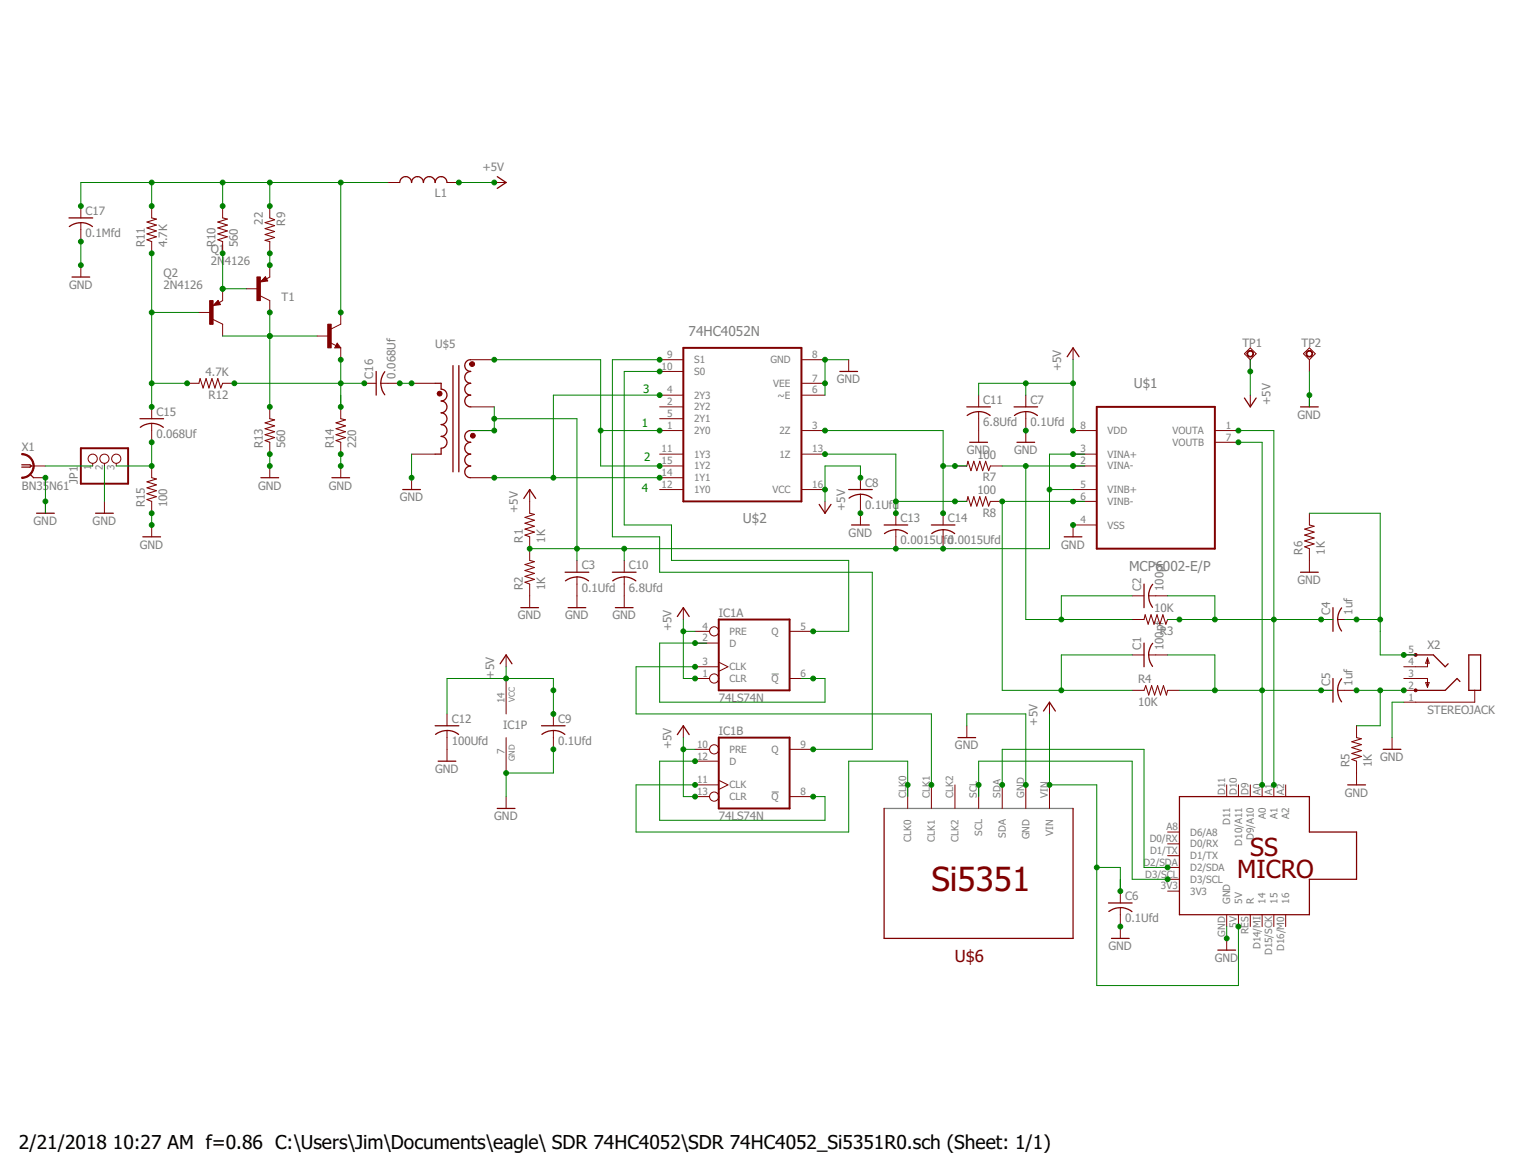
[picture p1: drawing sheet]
<svg xmlns="http://www.w3.org/2000/svg" width="279mm" height="216mm" viewBox="0 0 279 216" stroke-linecap="round" stroke-linejoin="round" font-family="sans-serif">
<path d="M142 124.1h1.3M142 145.8h1.3" fill="none" stroke="#808080" stroke-width=".18"/>
<path d="M162.7 148.8h34.8" fill="none" stroke="#808080" stroke-width=".23"/>
<path d="M125.8 64h21.7v28.3h-21.7zM201.9 74.9h21.7v26.1h-21.7zM14.9 82.5h8.7v6.5h-8.7zM132.3 114h13v13.1h-13zM132.3 135.8h13v13h-13z" fill="none" stroke="#800000" stroke-width=".36"/>
<g fill="none" stroke="#800000" stroke-width=".18">
<path d="M14.9 37.9v2.2M27.9 37.9v2.2M41 37.9v2.2M49.7 37.9v2.2M71.4 33.6h2.2M82.3 33.6h2.2M91 33.6h2.2M14.9 41v3.5M14.9 48.8v2.2M27.9 44.5v2.1M36.6 57.5h2.2M39.2 58.8l1.8 .9v2.1"/>
<path d="M40.2 55.3l.4 .8-1.4 .1zM41 44.5v2.1M41 53.1v2.2l-.7 .4M45.3 53.1h2.2M47.9 54.5l1.8 .8v2.2M48.9 50.9l.4 .8-1.4 .2zM49.7 44.5v2.1M49.7 48.8v2.2l-.7 .3M62.7 57.5v2.2l-1.7 .8M27.9 74.9v2.2M27.9 77.9v3.5M34.4 70.5h2.2"/>
<path d="M41 70.5h2.1M49.7 74.9v2.2M58.4 61.8h2.1M60.8 63.1l1 .5M62.1 63.2l.6 .8h-1.1zM62.7 64v2.2M62.7 74.9v2.2M67.1 70.5h2.1M70.1 70.5h3.5M75.8 70.5h4.3M86.6 79.2h4.4M86.6 66.2h4.4"/>
<path d="M86.6 74.9h4.4M121.4 79.2h4.4M121.4 72.7h4.4M121.4 68.4h4.4M121.4 66.2h4.4M121.4 77.1h4.4M121.4 74.9h4.4M147.5 79.2h4.3M147.5 72.7h4.3M147.5 66.2h4.3M147.5 70.5h4.3M156.2 66.2v2.2"/>
<path d="M180.1 72.7v2.2M180.1 75.8v5.6M188.8 72.7v2.2M188.8 75.8v5.6M197.5 79.2h4.4M197.5 64v2.2M223.6 79.2h4.3M229 65.1l1.1-1.1 1.1 1.1-1.1 1.1zM230.1 66.2v2.2M230.1 72.7v2.2M239.9 65.1l1.1-1.1 1.1 1.1-1.1 1.1zM241 66.2v2.2"/>
<path d="M241 72.7v2.2M5.8 85.8h2.6M6.2 87.9h2.2M8.4 92.3v2.2M17.1 85.3v.5M19.2 85.3v.5M19.2 92.3v2.2M21.4 85.3v.5M27.9 85.8v2.1M27.9 92.3v2.2M27.9 96.6v2.2M49.7 81.4v2.2"/>
<path d="M49.7 85.8v2.1M62.7 81.4v2.2M62.7 85.8v2.1M75.8 83.6h4.3M75.8 87.9v2.2M86.6 87.9h4.4M97.5 90.1v4.4M97.5 98.8v4.3M121.4 83.6h4.4M121.4 85.8h4.4M121.4 90.1h4.4M121.4 87.9h4.4"/>
<path d="M147.5 83.6h4.3M147.5 90.1h4.3M151.8 92.3v2.2M158.4 87.9v2.2M158.4 91v5.6M164.9 94.5v2.1M164.9 97.5v3.5M173.6 94.5v2.1M173.6 97.5v3.5M175.8 85.8h2.1M175.8 92.3h2.1M182.3 85.8h2.2"/>
<path d="M182.3 92.3h2.2M197.5 83.6h4.4M197.5 85.8h4.4M197.5 90.1h4.4M197.5 92.3h4.4M201.9 96.6h-4.4v2.2M223.6 81.4h4.3M241 94.5v2.1M97.5 107.5v4.3M106.2 103.1v2.2M106.2 106.2v5.6M114.9 103.1v2.2"/>
<path d="M114.9 106.2v5.6M125.8 111.8v2.2M127.9 118.4h4.4M127.9 116.2h2.7M145.3 116.2h4.4M208.4 114h2.2M208.4 109.7h2.2M211.4 109.7h3.5M214.9 114h2.2M241 101v4.3M243.2 114h2.1M246.2 114h3.5"/>
<path d="M82.3 131.4v2.2M82.3 134.5v5.6M93.2 120.5v2.2M93.2 124.9v6.5M93.2 135.8v6.5M101.9 131.4v2.2M101.9 134.5v3.4M125.8 133.6v2.2M127.9 124.9h2.7M127.9 122.7h4.4M127.9 137.9h2.7M132.3 121.9l1.7 .8-1.7 .9"/>
<path d="M145.3 124.9h4.4M145.3 137.9h4.4M177.9 133.6v2.2M193.2 129.2v2.2M208.4 127.1h2.2M208.4 120.5h2.2M211.4 120.5h3.5M214.9 127.1h2.2M243.2 127.1h2.1M246.2 127.1h3.5M249.7 133.6v2.2M256.2 135.8v2.1"/>
<path d="M258.4 124.9h4.3v1.6M258.4 127.1h2.2M258.4 120.5h2.2M262.4 125.6h.7l-.4 .9zM262.7 121.1v1.6h-4.3M262.7 121.1l.4 1h-.7zM271.4 127.1v2.1h-13M93.2 146.6v2.2M127.9 146.6h2.7M127.9 140.1h4.4M127.9 144.5h4.4M132.3 143.6l1.7 .9-1.7 .8"/>
<path d="M145.3 146.6h4.4M167.1 144.5v4.3M171.4 144.5v4.3M175.8 144.5v4.3M180.1 144.5v4.3M184.5 144.5v4.3M188.8 144.5v4.3M193.2 144.5v4.3M214.9 153.1h2.2M214.9 157.5h2.2M214.9 155.3h2.2M214.9 159.7h2.2"/>
<path d="M225.8 144.5v2.1M227.9 144.5v2.1M230.1 144.5v2.1M232.3 144.5v2.1M234.5 144.5v2.1M236.6 144.5v2.1M249.7 140.1v4.4M206.2 164v2.2M206.2 167.1v5.6M214.9 164h2.2M214.9 161.8h2.2M225.8 168.4v2.1"/>
<path d="M225.8 172.7v2.2M227.9 168.4v2.1M230.1 168.4v2.1M232.3 168.4v2.1M234.5 168.4v2.1M236.6 168.4v2.1"/>
<circle cx="17.1" cy="84.4" r=".85"/>
<circle cx="19.2" cy="84.4" r=".85"/>
<circle cx="21.4" cy="84.4" r=".85"/>
<circle cx="131.4" cy="116.2" r=".85"/>
<circle cx="131.4" cy="124.9" r=".85"/>
<circle cx="131.4" cy="137.9" r=".85"/>
<circle cx="131.4" cy="146.6" r=".85"/>
</g>
<g fill="none" stroke="#800000" stroke-width=".23">
<path d="M73.6 33.6a1.09 1.09 0 0 1 1.1-1.1 1.09 1.09 0 0 1 1.1 1.1 1.09 1.09 0 0 1 1-1.1 1.09 1.09 0 0 1 1.1 1.1 1.08 1.08 0 0 1 1.1-1.1 1.08 1.08 0 0 1 1.1 1.1 1.09 1.09 0 0 1 1.1-1.1 1.09 1.09 0 0 1 1.1 1.1M91.5 32.5l1.7 1.1-1.7 1.1M12.7 40.1h4.4M12.8 41.7a3.5 3.5 0 0 1 4.2 0M13.3 51h3.2M40.1 55.9h-.3l.3-.3 .2 .4-.8 .1 .6-.7 .3 .6M48.8 51.5h-.3l.3-.2 .2 .3-.8 .2 .6-.7 .3 .5M25.8 77.1h4.3M27.9 77.9l1.4 .3 .8 .5M27.9 77.9l-1.3 .3-.8 .5M62.1 63.6l.1 .2h-.4l.3-.4 .4 .5h-.7M69.2 68.4v4.3"/>
<path d="M70.1 70.5l.3 1.4 .4 .8M70.8 68.4l-.6 1.2-.1 .9M80.1 70.5h1.1v1.1a1.09 1.09 0 0 1 1.1 1.1 1.09 1.09 0 0 1-1.1 1.1 1.09 1.09 0 0 1 1.1 1.1 1.09 1.09 0 0 1-1.1 1.1 1.08 1.08 0 0 1 1.1 1.1 1.08 1.08 0 0 1-1.1 1 1.09 1.09 0 0 1 1.1 1.1 1.09 1.09 0 0 1-1.1 1.1 1.09 1.09 0 0 1 1.1 1.1 1.09 1.09 0 0 1-1.1 1.1v1.1h-1.1M83.4 67.3v19.5M84.5 67.3v19.5M86.6 66.2a1.08 1.08 0 0 0-1.1 1.1 1.08 1.08 0 0 0 1.1 1.1 1.09 1.09 0 0 0-1.1 1.1 1.09 1.09 0 0 0 1.1 1 1.09 1.09 0 0 0-1.1 1.1 1.09 1.09 0 0 0 1.1 1.1 1.08 1.08 0 0 0-1.1 1.1 1.08 1.08 0 0 0 1.1 1.1M86.6 79.2a1.08 1.08 0 0 0-1.1 1.1 1.08 1.08 0 0 0 1.1 1.1 1.09 1.09 0 0 0-1.1 1.1 1.09 1.09 0 0 0 1.1 1.1 1.09 1.09 0 0 0-1.1 1.1 1.09 1.09 0 0 0 1.1 1.1 1.08 1.08 0 0 0-1.1 1 1.08 1.08 0 0 0 1.1 1.1M154.6 68.4h3.2M177.9 74.9h4.4M178 76.5a3.5 3.5 0 0 1 4.2 0M186.6 74.9h4.4M186.7 76.5a3.5 3.5 0 0 1 4.2 0"/>
<path d="M196.4 65.7l1.1-1.7 1.1 1.7M229 73.3l1.1 1.6 1.1-1.6M239.4 74.9h3.2M4 85.6h1.5l.3 .2-.3 .2h-1.5M5.5 87.3l.7 .6M6.7 94.5h3.3M17.6 94.5h3.2M26.3 98.8h3.2M48 87.9h3.3M61.1 87.9h3.2M74.1 90.1h3.3M96.4 91.7l1.1-1.6 1.1 1.6"/>
<path d="M150.8 92.8l1 1.7 1.2-1.7M156.2 90.1h4.3M156.3 91.7a3.5 3.5 0 0 1 4.2 0M156.7 96.6h3.3M162.7 96.6h4.4M162.8 98.2a3.5 3.5 0 0 1 4.2 0M171.4 96.6h4.4M171.5 98.2a3.5 3.5 0 0 1 4.2 0M178.5 81.4h3.3M187.2 81.4h3.2M195.9 98.8h3.2M95.9 111.8h3.2"/>
<path d="M104 105.3h4.4M104.6 111.8h3.2M106.2 106.2l.9 .1 1.2 .6M106.2 106.2l-1.3 .3-.8 .4M112.7 105.3h4.4M113.3 111.8h3.2M114.9 106.2l.9 .1 1.2 .6M114.9 106.2l-1.3 .3-.8 .4M124.7 113.5l1.1-1.7 1.1 1.7M210.6 107.5v4.3M210.6 118.4v4.3M211.4 109.7l.1 .9 .6 1.2"/>
<path d="M212.2 118.4l-.7 1.2-.1 .9M212.2 107.5l-.5 .8-.3 1.4M239.4 105.3h3.2M245.3 111.8v4.4M246.2 114l.3 1.4 .4 .7M246.9 111.9l-.6 1.2-.1 .9M80.1 133.6h4.4M80.2 135.2a3.5 3.5 0 0 1 4.2 0M92.1 122.2l1.1-1.7 1 1.7M99.7 133.6h4.3M99.7 135.2a3.5 3.5 0 0 1 4.3 0M124.7 135.2l1.1-1.6 1.1 1.6"/>
<path d="M176.3 135.8h3.3M192.1 130.9l1.1-1.7 1 1.7M211.4 120.5l.1 .9 .6 1.3M245.3 124.9v4.3M246.2 127.1l.3 1.3 .4 .8M246.9 124.9l-.6 1.3-.1 .9M254.6 137.9h3.3M260.6 120.5h3.2l2.2 2.2 .6-.5M268.7 125.4l-.5-.5-2.2 2.2h-5.4M270.3 120.5h2.2v6.6h-2.2zM80.6 140.1h3.3M91.5 148.8h3.3"/>
<path d="M162.7 148.8v23.9h34.8v-23.9M217.1 146.6h23.9v6.5h8.7v8.7h-8.7v6.6h-23.9zM248.1 144.5h3.2M204 166.2h4.4M204.6 172.7h3.2M206.2 167l.9 .2 1.2 .6M206.2 167.1l-.9 .1-1.2 .6M224.2 174.9h3.2"/>
</g>
<g fill="none" stroke="#800000" stroke-width=".19">
<path d="M27.9 40.1l.9 .2-1.7 .6 1.7 .5-1.7 .6 1.7 .5-1.7 .6 1.7 .5-1.7 .5 .8 .4M41 40.1l.8 .2-1.7 .6 1.7 .5-1.7 .6 1.7 .5-1.7 .6 1.7 .5-1.7 .5 .9 .4M49.7 40.1l.8 .3-1.7 .6 1.7 .5-1.7 .6 1.7 .5-1.7 .6 1.7 .5-1.7 .5 .9 .3M36.6 70.5l.2-.8 .6 1.7 .5-1.7 .6 1.7 .5-1.7 .6 1.7 .5-1.7 .5 1.7 .4-.9M49.7 77.1l.8 .2-1.7 .5 1.7 .6-1.7 .5 1.7 .6-1.7 .5 1.7 .5-1.7 .6 .9 .3M62.7 77.1l.9 .2-1.8 .5 1.8 .6-1.8 .5 1.8 .6-1.8 .5 1.8 .5-1.8 .6 .9 .3M27.9 87.9l.9 .3-1.7 .5 1.7 .5-1.7 .6 1.7 .5-1.7 .6 1.7 .5-1.7 .5 .8 .4M97.5 94.5l.9 .2-1.8 .5 1.8 .6-1.8 .5 1.8 .6-1.8 .5 1.8 .5-1.8 .6 .9 .3M177.9 85.8l.3-.9 .5 1.7 .5-1.7 .6 1.7 .5-1.7 .6 1.7 .5-1.7 .6 1.7 .3-.8M177.9 92.3l.3-.9 .5 1.8 .5-1.8 .6 1.8 .5-1.8 .6 1.8 .5-1.8 .6 1.8 .3-.9M241 96.6l.9 .3-1.8 .5 1.8 .5-1.8 .6 1.8 .5-1.8 .6 1.8 .5-1.8 .5 .9 .4M97.5 103.1l.9 .3-1.8 .5 1.8 .6-1.8 .5 1.8 .5-1.8 .6 1.8 .5-1.8 .6 .9 .3"/>
<path d="M210.6 114l.2-.8 .5 1.7 .6-1.7 .5 1.7 .6-1.7 .5 1.7 .5-1.7 .6 1.7 .3-.9M210.6 127.1l.3-.9 .5 1.7 .6-1.7 .5 1.7 .6-1.7 .5 1.7 .5-1.7 .6 1.7 .2-.8M249.7 135.8l.9 .2-1.8 .5 1.8 .6-1.8 .5 1.8 .6-1.8 .5 1.8 .5-1.8 .6 .9 .3"/>
</g>
<g fill="#800000" stroke="#800000" stroke-width=".18">
<path d="M4 83.5a2.29 2.29 0 0 1 2.3 2.3 2.29 2.29 0 0 1-2.3 2.3v-.3a2.06 2.06 0 0 0 2.1-2 2.06 2.06 0 0 0-2.1-2.1z" fill-rule="evenodd"/>
<path d="M260.4 120.3h.4v.4h-.4z" fill-rule="evenodd"/>
<path d="M229.7 64.7a.61 .61 0 0 1 .9 .1 .61 .61 0 0 1-.3 .9 .61 .61 0 0 1-.8-.6h.1a.48 .48 0 0 1 .7-.5 .48 .48 0 0 1 .2 .8 .48 .48 0 0 1-.8-.1l-.2-.2z" fill-rule="evenodd"/>
<path d="M240.5 64.7a.61 .61 0 0 1 1 .1 .61 .61 0 0 1-.3 .9 .61 .61 0 0 1-.8-.6h.1a.48 .48 0 0 1 .7-.5 .48 .48 0 0 1 .1 .8 .48 .48 0 0 1-.7-.1l-.2-.2z" fill-rule="evenodd"/>
<path d="M80.5 72.2a.44 .44 0 0 1 .8 0 .44 .44 0 0 1-.2 .7 .44 .44 0 0 1-.6-.4l.4-.2 .1 .2h-.5z" fill-rule="evenodd"/>
<path d="M86.5 66.8a.46 .46 0 0 1 .8-.1 .46 .46 0 0 1-.2 .7 .46 .46 0 0 1-.7-.4l.5-.1 .1 .1-.1 .1-.5-.1z" fill-rule="evenodd"/>
<path d="M86.8 79.8a.45 .45 0 0 1 .7 .2 .45 .45 0 0 1-.4 .6 .45 .45 0 0 1-.5-.4l.4-.1 .1 .1h-.5z" fill-rule="evenodd"/>
<circle cx="260.6" cy="127.1" r=".27"/>
</g>
<g fill="#800000" stroke="#800000" stroke-width=".18">
<path d="M47.3 51h.6v4.3h-.6z"/>
<path d="M38.6 55.3h.6v4.4h-.6z"/>
<path d="M60.3 59.7h.7v4.3h-.7z"/>
</g>
<g fill="none" stroke="#008000" stroke-width=".18">
<path d="M27.9 33.6v4.3M41 33.6v4.3M49.7 33.6v4.3M62.7 33.6v23.9M71.4 33.6h-56.5v4.3M84.5 33.6h6.5M14.9 44.5v4.3M27.9 46.6v28.3M27.9 57.5h8.7M41 46.6v6.5h4.3M49.7 46.6v2.2M49.7 57.5v17.4"/>
<path d="M27.9 70.5h6.5M41 61.8h17.4M43.1 70.5h24M62.7 66.2v8.7M73.6 70.5h2.2M91 66.2h19.6v19.6h10.8M91 74.9v4.3h-4.4M91 77.1h15.2v26M110.6 79.2h10.8M121.4 66.2h-8.7v32.6h8.7v6.5h39.1v32.6h-10.8M121.4 72.7h-19.5v15.2M121.4 68.4h-6.5v28.2h8.7v6.5h32.6v13.1h-6.5"/>
<path d="M151.8 79.2h21.8v15.3M156.2 66.2h-4.4v6.5M188.8 70.5v2.2M197.5 66.2v13M197.5 70.5h-17.4v2.2M227.9 79.2h6.6v65.3M230.1 66.2v6.5M241 68.4v6.5M8.4 87.9v6.6M8.4 85.8h8.7M19.2 85.8v6.5M27.9 81.4v4.4h-6.5"/>
<path d="M27.9 94.5v2.1M49.7 83.6v2.2M62.7 83.6v2.2M75.8 83.6v4.3M91 87.9h30.4M151.8 83.6h13.1v10.9M158.4 87.9v-2.1h-6.6v6.5M164.9 92.3h13M173.6 85.8h4.3M184.5 85.8h15.2M188.8 85.8v28.2h19.6M193.2 90.1h4.3"/>
<path d="M199.7 83.6h-6.5v17.4h-95.7M199.7 92.3h-15.2v34.8h23.9M227.9 81.4h4.4v63.1M241 94.5h13v26h6.6M114.9 101v2.1M125.8 114v10.9h2.1M125.8 116.2h2.1M130.1 118.4h-8.7v10.8h30.4v-4.3h-4.3M208.4 109.7h-13.1v4.3M214.9 114h30.4M214.9 109.7h8.7v4.3M247.5 114h6.5"/>
<path d="M82.3 131.4v-6.5h19.6v6.5M93.2 122.7v2.2M101.9 137.9v4.4h-8.7v4.3M125.8 135.8v10.8h2.1M125.8 137.9h2.1M127.9 122.7h-10.8v8.7h54.3v13.1M177.9 133.6v-2.2h10.9v13.1M193.2 131.4v13.1h8.7v36.9h26v-10.9M208.4 120.5h-13.1v6.6M214.9 120.5h8.7v6.6M217.1 127.1h28.2M249.7 127.1h8.7"/>
<path d="M254 127.1v6.5h-4.3M258.4 129.2h-2.2v6.6M127.9 140.1h-6.5v10.9h30.4v-4.4h-2.1M127.9 144.5h-10.8v8.6h39.1v-13h10.9v6.5M180.1 146.6v-6.5h28.3v21.7h6.5M184.5 144.5v-6.6h26.1v21.8h4.3M201.9 159.7h4.3v4.3M225.8 170.5v2.2"/>
</g>
<g fill="#008000" stroke="#008000" stroke-width=".18">
<circle cx="151.8" cy="66.2" r=".44"/>
<circle cx="151.8" cy="70.5" r=".44"/>
<circle cx="197.5" cy="96.6" r=".44"/>
<circle cx="225.8" cy="172.7" r=".44"/>
<circle cx="188.8" cy="144.5" r=".44"/>
<circle cx="206.2" cy="170.5" r=".44"/>
<circle cx="188.8" cy="79.2" r=".44"/>
<circle cx="158.4" cy="94.5" r=".44"/>
<circle cx="241" cy="72.7" r=".44"/>
<circle cx="93.2" cy="142.3" r=".44"/>
<circle cx="101.9" cy="137.9" r=".44"/>
<circle cx="75.8" cy="87.9" r=".44"/>
<circle cx="49.7" cy="83.6" r=".44"/>
<circle cx="49.7" cy="85.8" r=".44"/>
<circle cx="14.9" cy="44.5" r=".44"/>
<circle cx="14.9" cy="48.8" r=".44"/>
<circle cx="62.7" cy="83.6" r=".44"/>
<circle cx="62.7" cy="85.8" r=".44"/>
<circle cx="27.9" cy="94.5" r=".44"/>
<circle cx="27.9" cy="96.6" r=".44"/>
<circle cx="8.4" cy="92.3" r=".44"/>
<circle cx="8.4" cy="87.9" r=".44"/>
<circle cx="197.5" cy="70.5" r=".44"/>
<circle cx="197.5" cy="79.2" r=".44"/>
<circle cx="188.8" cy="70.5" r=".44"/>
<circle cx="125.8" cy="116.2" r=".44"/>
<circle cx="127.9" cy="124.9" r=".44"/>
<circle cx="125.8" cy="137.9" r=".44"/>
<circle cx="127.9" cy="146.6" r=".44"/>
<circle cx="151.8" cy="90.1" r=".44"/>
<circle cx="158.4" cy="87.9" r=".44"/>
<circle cx="206.2" cy="164" r=".44"/>
<circle cx="201.9" cy="159.7" r=".44"/>
<circle cx="227.9" cy="170.5" r=".44"/>
<circle cx="193.2" cy="144.5" r=".44"/>
<circle cx="230.1" cy="68.4" r=".44"/>
<circle cx="93.2" cy="124.9" r=".44"/>
<circle cx="101.9" cy="127.1" r=".44"/>
<circle cx="101.9" cy="131.4" r=".44"/>
<circle cx="84.5" cy="33.6" r=".44"/>
<circle cx="91" cy="33.6" r=".44"/>
<circle cx="197.5" cy="85.8" r=".44"/>
<circle cx="195.3" cy="114" r=".44"/>
<circle cx="188.8" cy="85.8" r=".44"/>
<circle cx="127.9" cy="144.5" r=".44"/>
<circle cx="167.1" cy="144.5" r=".44"/>
<circle cx="223.6" cy="114" r=".44"/>
<circle cx="217.1" cy="114" r=".44"/>
<circle cx="234.5" cy="114" r=".44"/>
<circle cx="227.9" cy="79.2" r=".44"/>
<circle cx="243.2" cy="114" r=".44"/>
<circle cx="234.5" cy="144.5" r=".44"/>
<circle cx="223.6" cy="127.1" r=".44"/>
<circle cx="232.3" cy="127.1" r=".44"/>
<circle cx="227.9" cy="81.4" r=".44"/>
<circle cx="243.2" cy="127.1" r=".44"/>
<circle cx="232.3" cy="144.5" r=".44"/>
<circle cx="97.5" cy="101" r=".44"/>
<circle cx="106.2" cy="101" r=".44"/>
<circle cx="193.2" cy="90.1" r=".44"/>
<circle cx="197.5" cy="83.6" r=".44"/>
<circle cx="114.9" cy="101" r=".44"/>
<circle cx="164.9" cy="101" r=".44"/>
<circle cx="173.6" cy="101" r=".44"/>
<circle cx="91" cy="77.1" r=".44"/>
<circle cx="91" cy="79.2" r=".44"/>
<circle cx="214.9" cy="161.8" r=".44"/>
<circle cx="180.1" cy="144.5" r=".44"/>
<circle cx="214.9" cy="159.7" r=".44"/>
<circle cx="184.5" cy="144.5" r=".44"/>
<circle cx="254" cy="127.1" r=".44"/>
<circle cx="258.4" cy="127.1" r=".44"/>
<circle cx="249.7" cy="127.1" r=".44"/>
<circle cx="254" cy="114" r=".44"/>
<circle cx="258.4" cy="120.5" r=".44"/>
<circle cx="249.7" cy="114" r=".44"/>
<circle cx="197.5" cy="92.3" r=".44"/>
<circle cx="195.3" cy="127.1" r=".44"/>
<circle cx="184.5" cy="92.3" r=".44"/>
<circle cx="175.8" cy="92.3" r=".44"/>
<circle cx="164.9" cy="94.5" r=".44"/>
<circle cx="151.8" cy="83.6" r=".44"/>
<circle cx="164.9" cy="92.3" r=".44"/>
<circle cx="175.8" cy="85.8" r=".44"/>
<circle cx="173.6" cy="94.5" r=".44"/>
<circle cx="151.8" cy="79.2" r=".44"/>
<circle cx="173.6" cy="85.8" r=".44"/>
<circle cx="121.4" cy="66.2" r=".44"/>
<circle cx="149.7" cy="137.9" r=".44"/>
<circle cx="121.4" cy="68.4" r=".44"/>
<circle cx="149.7" cy="116.2" r=".44"/>
<circle cx="91" cy="66.2" r=".44"/>
<circle cx="121.4" cy="79.2" r=".44"/>
<circle cx="110.6" cy="79.2" r=".44"/>
<circle cx="121.4" cy="85.8" r=".44"/>
<circle cx="91" cy="87.9" r=".44"/>
<circle cx="121.4" cy="72.7" r=".44"/>
<circle cx="101.9" cy="87.9" r=".44"/>
<circle cx="121.4" cy="87.9" r=".44"/>
<circle cx="127.9" cy="122.7" r=".44"/>
<circle cx="171.4" cy="144.5" r=".44"/>
<circle cx="127.9" cy="140.1" r=".44"/>
<circle cx="149.7" cy="146.6" r=".44"/>
<circle cx="149.7" cy="124.9" r=".44"/>
<circle cx="127.9" cy="118.4" r=".44"/>
<circle cx="49.7" cy="48.8" r=".44"/>
<circle cx="49.7" cy="46.6" r=".44"/>
<circle cx="41" cy="53.1" r=".44"/>
<circle cx="41" cy="46.6" r=".44"/>
<circle cx="49.7" cy="57.5" r=".44"/>
<circle cx="49.7" cy="61.8" r=".44"/>
<circle cx="49.7" cy="74.9" r=".44"/>
<circle cx="27.9" cy="57.5" r=".44"/>
<circle cx="27.9" cy="46.6" r=".44"/>
<circle cx="34.4" cy="70.5" r=".44"/>
<circle cx="27.9" cy="74.9" r=".44"/>
<circle cx="27.9" cy="70.5" r=".44"/>
<circle cx="62.7" cy="74.9" r=".44"/>
<circle cx="67.1" cy="70.5" r=".44"/>
<circle cx="62.7" cy="70.5" r=".44"/>
<circle cx="62.7" cy="66.2" r=".44"/>
<circle cx="43.1" cy="70.5" r=".44"/>
<circle cx="73.6" cy="70.5" r=".44"/>
<circle cx="75.8" cy="70.5" r=".44"/>
<circle cx="14.9" cy="37.9" r=".44"/>
<circle cx="27.9" cy="37.9" r=".44"/>
<circle cx="27.9" cy="33.6" r=".44"/>
<circle cx="41" cy="37.9" r=".44"/>
<circle cx="41" cy="33.6" r=".44"/>
<circle cx="49.7" cy="37.9" r=".44"/>
<circle cx="49.7" cy="33.6" r=".44"/>
<circle cx="62.7" cy="57.5" r=".44"/>
<circle cx="62.7" cy="33.6" r=".44"/>
<circle cx="27.9" cy="85.8" r=".44"/>
<circle cx="27.9" cy="81.4" r=".44"/>
</g>
<text font-size="6.1" fill="#800000" x="171.4" y="164">Si5351</text>
<g font-size="4.6" fill="#800000">
<text x="227.7" y="161.6">MICRO</text>
<text x="230.1" y="157.5">SS</text>
</g>
<g font-size="3.5">
<text x="3.5" y="211.4">2/21/2018</text>
<text x="20.8" y="211.4">10:27 AM f=0.86 C:\Users\Jim\Documents\eagle\ SDR 74HC4052\SDR 74HC4052_Si5351R0.sch (Sheet: 1/1)</text>
</g>
<text font-size="3.1" fill="#800000" x="175.8" y="177.1">U$6</text>
<g font-size="2.5" fill="#808080">
<text x="126.8" y="61.8">74HC4052N</text>
<text x="208.7" y="71.4">U$1</text>
<text x="136.8" y="96.3">U$2</text>
<text x="207.8" y="105.2">MCP6002-E/P</text>
</g>
<g font-size="2.1" fill="#808080">
<text x="88.8" y="31.4">+5V</text>
<text x="15.7" y="39.6">C17</text>
<text x="48.4" y="41.4" transform="rotate(-90 48.4 41.4)">22</text>
<text x="52.5" y="41.5" transform="rotate(-90 52.5 41.5)">R9</text>
<text x="80.1" y="36.2">L1</text>
<text x="15.7" y="43.7">0.1Mfd</text>
<text x="26.6" y="45.5" transform="rotate(-90 26.6 45.5)">R11</text>
<text x="30.8" y="45.5" transform="rotate(-90 30.8 45.5)">4.7K</text>
<text x="38.8" y="46.6">Q1</text>
<text x="39.7" y="45.5" transform="rotate(-90 39.7 45.5)">R10</text>
<text x="43.8" y="45.5" transform="rotate(-90 43.8 45.5)">560</text>
<text x="12.7" y="53.2">GND</text>
<text x="30.1" y="53.2">2N4126</text>
<text x="30.1" y="51">Q2</text>
<text x="38.8" y="48.8">2N</text>
<text x="41.4" y="48.8">4126</text>
<text x="51.8" y="55.3">T1</text>
<text x="80.1" y="64">U$5</text>
<text x="228.7" y="63.9">TP1</text>
<text x="239.6" y="63.9">TP2</text>
<text x="37.8" y="69.2">4.7K</text>
<text x="68.7" y="69.7" transform="rotate(-90 68.7 69.7)">C16</text>
<text x="72.8" y="69.7" transform="rotate(-90 72.8 69.7)">0.068Uf</text>
<text x="154" y="70.5">GND</text>
<text x="195.3" y="68.4" transform="rotate(-90 195.3 68.4)">+5V</text>
<text x="28.8" y="76.5">C15</text>
<text x="38.4" y="73.4">R12</text>
<text x="181" y="74.4">C11</text>
<text x="189.7" y="74.4">C7</text>
<text x="233.8" y="74.5" transform="rotate(-90 233.8 74.5)">+5V</text>
<text x="238.8" y="77.1">GND</text>
<text x="4" y="82.9">X1</text>
<text x="28.8" y="80.7">0.068Uf</text>
<text x="48.4" y="82.5" transform="rotate(-90 48.4 82.5)">R13</text>
<text x="52.5" y="82.5" transform="rotate(-90 52.5 82.5)">560</text>
<text x="61.4" y="82.5" transform="rotate(-90 61.4 82.5)">R14</text>
<text x="65.5" y="82.5" transform="rotate(-90 65.5 82.5)">220</text>
<text x="177.9" y="83.6">GND</text>
<text x="181" y="78.5">6.8Ufd</text>
<text x="186.6" y="83.6">GND</text>
<text x="189.7" y="78.5">0.1Ufd</text>
<text x="14.3" y="89" transform="rotate(-90 14.3 89)">JP1</text>
<text x="159.2" y="89.6">C8</text>
<text x="179.9" y="84.5">100</text>
<text x="180.9" y="88.6">R7</text>
<text x="4" y="90.1">BN35N61</text>
<text x="26.6" y="93.4" transform="rotate(-90 26.6 93.4)">R15</text>
<text x="30.8" y="93.4" transform="rotate(-90 30.8 93.4)">100</text>
<text x="47.5" y="90.1">GND</text>
<text x="60.5" y="90.1">GND</text>
<text x="73.6" y="92.3">GND</text>
<text x="95.3" y="94.5" transform="rotate(-90 95.3 94.5)">+5V</text>
<text x="155.6" y="94.1" transform="rotate(-90 155.6 94.1)">+5V</text>
<text x="159.2" y="93.7">0.1Ufd</text>
<text x="179.9" y="91">100</text>
<text x="180.9" y="95.1">R8</text>
<text x="6.2" y="96.6">GND</text>
<text x="17.1" y="96.6">GND</text>
<text x="25.8" y="101">GND</text>
<text x="96.2" y="99.9" transform="rotate(-90 96.2 99.9)">R1</text>
<text x="100.3" y="99.9" transform="rotate(-90 100.3 99.9)">1K</text>
<text x="156.2" y="98.8">GND</text>
<text x="165.8" y="100.2">0.0015U</text>
<text x="165.8" y="96.1">C13</text>
<text x="173.6" y="100.2">fd</text>
<text x="174.5" y="100.2">0.0015Ufd</text>
<text x="174.5" y="96.1">C14</text>
<text x="195.3" y="101">GND</text>
<text x="107.1" y="104.8">C3</text>
<text x="115.8" y="104.8">C10</text>
<text x="238.8" y="107.5">GND</text>
<text x="239.7" y="102.1" transform="rotate(-90 239.7 102.1)">R6</text>
<text x="243.8" y="102.1" transform="rotate(-90 243.8 102.1)">1K</text>
<text x="96.2" y="108.6" transform="rotate(-90 96.2 108.6)">R2</text>
<text x="100.3" y="108.6" transform="rotate(-90 100.3 108.6)">1K</text>
<text x="107.1" y="108.9">0.1Ufd</text>
<text x="115.8" y="108.9">6.8Ufd</text>
<text x="132.3" y="113.5">IC1A</text>
<text x="210" y="108.8" transform="rotate(-90 210 108.8)">C2</text>
<text x="212.4" y="112.7">10K</text>
<text x="214.1" y="108.8" transform="rotate(-90 214.1 108.8)">100pf</text>
<text x="244.8" y="113.2" transform="rotate(-90 244.8 113.2)">C4</text>
<text x="248.9" y="113.2" transform="rotate(-90 248.9 113.2)">1uf</text>
<text x="95.3" y="114">GND</text>
<text x="104" y="114">GND</text>
<text x="112.7" y="114">GND</text>
<text x="123.6" y="116.2" transform="rotate(-90 123.6 116.2)">+5V</text>
<text x="210" y="119.7" transform="rotate(-90 210 119.7)">C1</text>
<text x="213.5" y="116.8">R3</text>
<text x="214.1" y="119.7" transform="rotate(-90 214.1 119.7)">100pf</text>
<text x="262.7" y="119.5">X2</text>
<text x="91" y="124.9" transform="rotate(-90 91 124.9)">+5V</text>
<text x="209.5" y="125.8">R4</text>
<text x="132.3" y="129.2">74LS74N</text>
<text x="209.5" y="129.9">10K</text>
<text x="244.8" y="126.2" transform="rotate(-90 244.8 126.2)">C5</text>
<text x="248.9" y="126.2" transform="rotate(-90 248.9 126.2)">1uf</text>
<text x="262.7" y="131.4">STEREOJACK</text>
<text x="83.1" y="137.2">100Ufd</text>
<text x="83.1" y="133">C12</text>
<text x="92.6" y="134.1">IC1P</text>
<text x="102.7" y="137.2">0.1Ufd</text>
<text x="102.7" y="133">C9</text>
<text x="123.6" y="137.9" transform="rotate(-90 123.6 137.9)">+5V</text>
<text x="132.3" y="135.2">IC1B</text>
<text x="175.8" y="137.9">GND</text>
<text x="191" y="133.6" transform="rotate(-90 191 133.6)">+5V</text>
<text x="80.1" y="142.3">GND</text>
<text x="248.4" y="141.2" transform="rotate(-90 248.4 141.2)">R5</text>
<text x="252.5" y="141.2" transform="rotate(-90 252.5 141.2)">1K</text>
<text x="254" y="140.1">GND</text>
<text x="247.5" y="146.6">GND</text>
<text x="91" y="151">GND</text>
<text x="132.3" y="151">74LS74N</text>
<text x="207.1" y="165.6">C6</text>
<text x="207.1" y="169.8">0.1Ufd</text>
<text x="204" y="174.9">GND</text>
<text x="223.6" y="177.1">GND</text>
</g>
<g font-size="2.1" fill="#008000">
<text x="118.4" y="72.3">3</text>
<text x="118.2" y="78.6">1</text>
<text x="118.6" y="84.9">2</text>
<text x="118.2" y="90.5">4</text>
</g>
<g font-size="1.8" fill="#808080">
<text x="122.8" y="65.9">9</text>
<text x="149.5" y="65.9">8</text>
<text x="121.8" y="68.1">10</text>
<text x="127.8" y="69">S0</text>
<text x="127.8" y="66.9">S1</text>
<text x="141.8" y="66.9">GND</text>
<text x="142.3" y="71.2">VEE</text>
<text x="149.5" y="70.2">7</text>
<text x="122.8" y="76.8">5</text>
<text x="122.8" y="74.6">2</text>
<text x="122.8" y="72.4">4</text>
<text x="127.8" y="77.7">2Y1</text>
<text x="127.8" y="75.5">2Y2</text>
<text x="127.8" y="73.4">2Y3</text>
<text x="143.1" y="73.4">~E</text>
<text x="149.5" y="72.4">6</text>
<text x="121.8" y="83.3">11</text>
<text x="122.8" y="78.9">1</text>
<text x="127.8" y="79.9">2Y0</text>
<text x="143.5" y="79.9">2Z</text>
<text x="149.5" y="83.3">13</text>
<text x="149.5" y="78.9">3</text>
<text x="198.9" y="78.9">8</text>
<text x="198.9" y="83.3">3</text>
<text x="203.9" y="79.9">VDD</text>
<text x="215.8" y="79.9">VOUTA</text>
<text x="215.8" y="82.1">VOUTB</text>
<text x="225.6" y="78.9">1</text>
<text x="225.6" y="81.1">7</text>
<text x="16.7" y="86.6" transform="rotate(-90 16.7 86.6)">1</text>
<text x="18.9" y="86.6" transform="rotate(-90 18.9 86.6)">2</text>
<text x="21.1" y="86.6" transform="rotate(-90 21.1 86.6)">3</text>
<text x="121.8" y="89.8">12</text>
<text x="121.8" y="87.6">14</text>
<text x="121.8" y="85.5">15</text>
<text x="127.8" y="88.6">1Y1</text>
<text x="127.8" y="86.4">1Y2</text>
<text x="127.8" y="84.2">1Y3</text>
<text x="143.5" y="84.2">1Z</text>
<text x="149.5" y="89.8">16</text>
<text x="198.9" y="85.5">2</text>
<text x="198.9" y="89.8">5</text>
<text x="203.9" y="84.2">VINA+</text>
<text x="203.9" y="86.4">VINA-</text>
<text x="127.8" y="90.8">1Y0</text>
<text x="142.2" y="90.8">VCC</text>
<text x="198.9" y="92">6</text>
<text x="203.9" y="90.8">VINB+</text>
<text x="203.9" y="92.9">VINB-</text>
<text x="198.9" y="96.3">4</text>
<text x="203.9" y="97.3">VSS</text>
<text x="129.3" y="118.1">2</text>
<text x="129.3" y="115.9">4</text>
<text x="134.3" y="119">D</text>
<text x="134.3" y="116.8">PRE</text>
<text x="142" y="116.9">Q</text>
<text x="147.3" y="115.9">5</text>
<text x="129.3" y="124.6">1</text>
<text x="129.3" y="122.4">3</text>
<text x="134.3" y="125.5">CLR</text>
<text x="134.3" y="123.4">CLK</text>
<text x="142" y="125.6">Q</text>
<text x="147.3" y="124.6">6</text>
<text x="259.3" y="120.2">5</text>
<text x="259.3" y="122.4">4</text>
<text x="259.3" y="124.6">3</text>
<text x="92.8" y="129.4" transform="rotate(-90 92.8 129.4)">14</text>
<text x="259.3" y="126.8">2</text>
<text x="259.3" y="128.9">1</text>
<text x="128.3" y="137.6">10</text>
<text x="147.3" y="137.6">9</text>
<text x="92.8" y="138.8" transform="rotate(-90 92.8 138.8)">7</text>
<text x="128.3" y="139.8">12</text>
<text x="134.3" y="140.8">D</text>
<text x="134.3" y="138.6">PRE</text>
<text x="142" y="138.6">Q</text>
<text x="128.3" y="146.3">13</text>
<text x="128.3" y="144.1">11</text>
<text x="134.3" y="147.3">CLR</text>
<text x="134.3" y="145.1">CLK</text>
<text x="142" y="147.3">Q</text>
<text x="147.3" y="146.3">8</text>
<text x="166.8" y="146.8" transform="rotate(-90 166.8 146.8)">CLK0</text>
<text x="171.1" y="146.8" transform="rotate(-90 171.1 146.8)">CLK1</text>
<text x="175.5" y="146.8" transform="rotate(-90 175.5 146.8)">CLK2</text>
<text x="179.8" y="146.8" transform="rotate(-90 179.8 146.8)">SCL</text>
<text x="184.2" y="146.8" transform="rotate(-90 184.2 146.8)">SDA</text>
<text x="188.5" y="146.8" transform="rotate(-90 188.5 146.8)">GND</text>
<text x="192.9" y="146.8" transform="rotate(-90 192.9 146.8)">VIN</text>
<text x="225.5" y="146.3" transform="rotate(-90 225.5 146.3)">D11</text>
<text x="227.6" y="146.3" transform="rotate(-90 227.6 146.3)">D10</text>
<text x="229.8" y="146.3" transform="rotate(-90 229.8 146.3)">D9</text>
<text x="232" y="146.3" transform="rotate(-90 232 146.3)">A0</text>
<text x="234.2" y="146.3" transform="rotate(-90 234.2 146.3)">A1</text>
<text x="236.3" y="146.3" transform="rotate(-90 236.3 146.3)">A2</text>
<text x="167.7" y="154.9" transform="rotate(-90 167.7 154.9)">CLK0</text>
<text x="172.1" y="154.9" transform="rotate(-90 172.1 154.9)">CLK1</text>
<text x="176.4" y="154.9" transform="rotate(-90 176.4 154.9)">CLK2</text>
<text x="180.8" y="153.8" transform="rotate(-90 180.8 153.8)">SCL</text>
<text x="185.1" y="154.2" transform="rotate(-90 185.1 154.2)">SDA</text>
<text x="189.5" y="154.5" transform="rotate(-90 189.5 154.5)">GND</text>
<text x="193.8" y="153.8" transform="rotate(-90 193.8 153.8)">VIN</text>
<text x="211.6" y="155">D0/RX</text>
<text x="214.7" y="152.8">A8</text>
<text x="219.1" y="153.8">D6/A8</text>
<text x="219.1" y="156">D0/RX</text>
<text x="226.4" y="151.9" transform="rotate(-90 226.4 151.9)">D11</text>
<text x="228.6" y="155.7" transform="rotate(-90 228.6 155.7)">D10/A11</text>
<text x="230.8" y="154.7" transform="rotate(-90 230.8 154.7)">D9/A10</text>
<text x="233" y="150.7" transform="rotate(-90 233 150.7)">A0</text>
<text x="235.1" y="150.7" transform="rotate(-90 235.1 150.7)">A1</text>
<text x="237.3" y="150.7" transform="rotate(-90 237.3 150.7)">A2</text>
<text x="210.5" y="159.4">D2/SDA</text>
<text x="210.8" y="161.5">D3/SCL</text>
<text x="211.7" y="157.2">D1/TX</text>
<text x="219.1" y="158.1">D1/TX</text>
<text x="219.1" y="160.3">D2/SDA</text>
<text x="213.7" y="163.7">3V3</text>
<text x="219.1" y="164.7">3V3</text>
<text x="219.1" y="162.5">D3/SCL</text>
<text x="226.4" y="166.4" transform="rotate(-90 226.4 166.4)">GND</text>
<text x="228.6" y="166.4" transform="rotate(-90 228.6 166.4)">5V</text>
<text x="230.8" y="166.4" transform="rotate(-90 230.8 166.4)">R</text>
<text x="233" y="166.4" transform="rotate(-90 233 166.4)">14</text>
<text x="235.1" y="166.4" transform="rotate(-90 235.1 166.4)">15</text>
<text x="237.3" y="166.4" transform="rotate(-90 237.3 166.4)">16</text>
<text x="225.5" y="172.4" transform="rotate(-90 225.5 172.4)">GND</text>
<text x="227.6" y="170.8" transform="rotate(-90 227.6 170.8)">5V</text>
<text x="229.8" y="171.9" transform="rotate(-90 229.8 171.9)">RES</text>
<text x="232" y="174.7" transform="rotate(-90 232 174.7)">D14/MI</text>
<text x="234.2" y="175.8" transform="rotate(-90 234.2 175.8)">D15/SCK</text>
<text x="236.3" y="175" transform="rotate(-90 236.3 175)">D16/M0</text>
</g>
<g font-size="1.5" fill="#808080">
<text x="94.8" y="129.2" transform="rotate(-90 94.8 129.2)">VCC</text>
<text x="94.8" y="140.1" transform="rotate(-90 94.8 140.1)">GND</text>
</g>
</svg>
